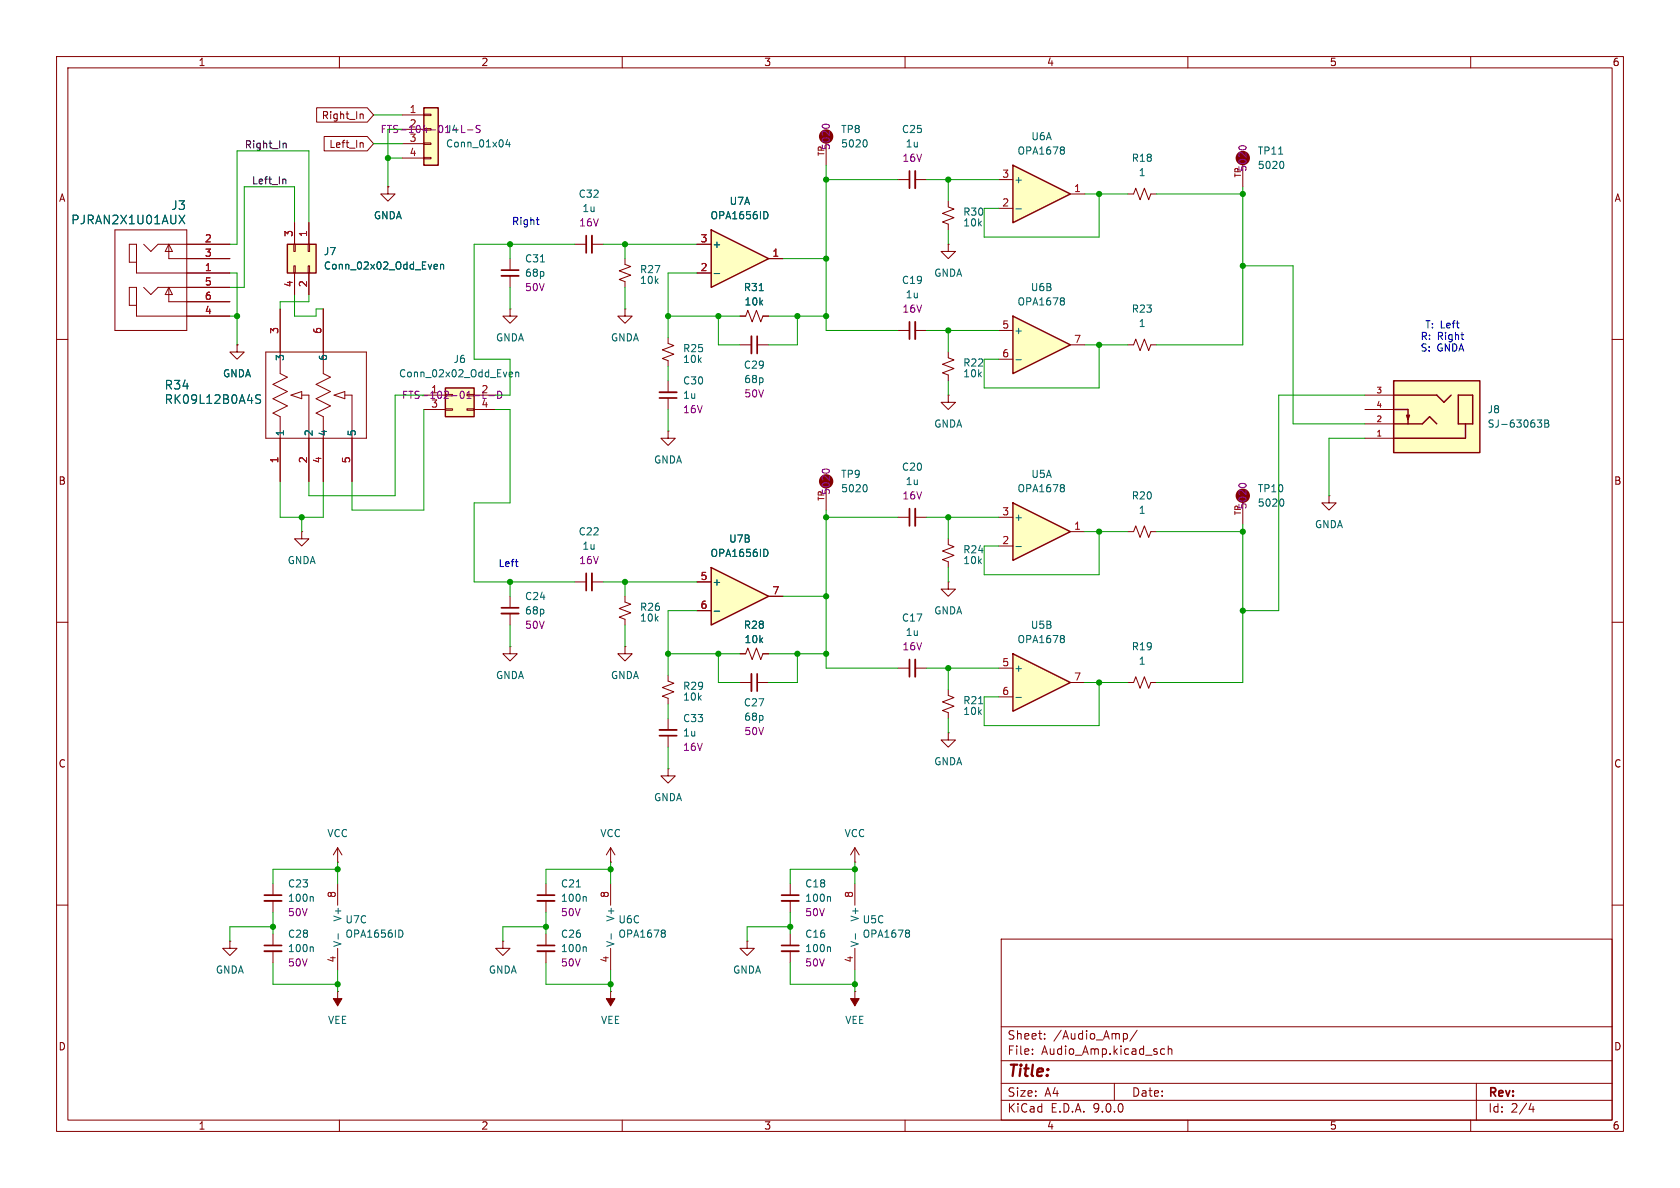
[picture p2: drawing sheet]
<svg xmlns="http://www.w3.org/2000/svg" width="297mm" height="210mm" viewBox="0 0 297 210" stroke-linecap="round" stroke-linejoin="round" font-family="sans-serif">
<g fill="none" stroke="#840000" stroke-width=".18">
<path d="M10 10h277v190h-277zM12 12h273v186h-273zM60 10v2M110 10v2M160 10v2M210 10v2M260 10v2M10 60h2M285 60h2M10 110h2M285 110h2M59.7 156.2v3.8"/>
<path d="M10 160h2M40.6 166.4v1.2h1.3l-1.3 1.3-1.2-1.3h1.2M40.6 166.4h.1M59.7 167.6v3.9M177 166h108v32h-108zM285 160h2M60 198v2M110 198v2M160 198v2M177 194.5h108M177 191.5h108M177 187.5h108"/>
<path d="M177 181.5h108M182.5 186.3v.1M182.5 185.5v.1M184.7 183.6v.1M184.7 182.8v.1M197 191.5v3M198.7 182.7h.3l.3 .3-.1 .6-.5 .1M201 182.1l-1.3 2M205.3 186.3h.6M205.3 185.5h.6M206.5 185.5l.2-.1 .4 .1 .1 .9M206.5 184.9v1.5"/>
<path d="M210 198v2M260 198v2M261 191.5v6.5M270.7 195l-.4 1.1h.9M271 195.6v1"/>
</g>
<path d="M59.8 165.1v.9M70.8 164.4a.68 .68 0 0 1 .4 .6 .68 .68 0 0 1-.4 .7" fill="none" stroke="#006464" stroke-width=".18"/>
<path d="M74.9 19.1h2.6v10.1h-2.6z" fill="#ffffc2"/>
<path d="M74.9 19.1h2.6v10.1h-2.6z" fill="none" stroke="#840000" stroke-width=".25"/>
<path d="M71.1 20.3h3.8M71.1 22.9h3.8M71.1 25.4h3.8M71.1 27.9h3.8M74.9 20.2h1.3v.2h-1.3zM74.9 25.3h1.3v.2h-1.3zM74.9 27.8h1.3v.3h-1.3zM151.1 152.4h.1M151.1 149.9l-.7 1.2M151.1 149.9l.8 1.2M151.1 149.9v2.5" fill="none" stroke="#840000" stroke-width=".18"/>
<path d="M89.7 24.6l-.3 1h.8M90 25.1v.9" fill="none" stroke="#006464" stroke-width=".18"/>
<path d="M81.6 22.2v1.2h.6M82.6 23h1M84.9 22.2h-.5l-.2 .1v.4l.6 .2 .1 .3-.3 .2h-.4" fill="none" stroke="#840084" stroke-width=".18"/>
<path d="M179.1 29.2l10.1 5.1-10.1 5.1z" fill="#ffffc2"/>
<path d="M179.1 29.2l10.1 5.1-10.1 5.1z" fill="none" stroke="#840000" stroke-width=".25"/>
<g fill="none" stroke="#840000" stroke-width=".18">
<path d="M146 24.1v5.1M176.5 31.8h2.6M176.5 36.8h2.6M189.2 34.3h2.6M20.3 40.6h12.7v17.8h-12.7zM24.1 46.4h-1.2v-3.2h1.2v5.1h16.5M24.1 54h-1.2v-3.2h1.2v5.1h16.5M25.4 43.2l1.3 1.3 1.2-1.3h12.7M25.4 50.8l1.3 1.3 1.2-1.3h12.7M29.8 43.2v2.5h10.8M29.8 50.8v2.5h10.8M29.8 43.2l.7 1.3h-1.3z"/>
<path d="M29.8 50.8l.7 1.3h-1.3zM53.3 94v1.3h1.3l-1.3 1.2-1.2-1.2h1.2M53.3 94h.1M167.6 95.3v1l1.1 .3-2.1 .8 2.1 .8-2.1 .7 1 .4v1M101.6 102.9h2M104.6 102.9h2.1M110.5 105.4v1l1 .4-2 .8 2 .7-2 .8 1 .4v1M167.6 129.5v1.3h1.3l-1.3 1.3-1.2-1.3h1.2M167.6 129.5h.1M48.3 156.2v2M48.3 159.3v2M59.7 152.4h.1"/>
<path d="M59.7 149.9l-.8 1.2M59.7 149.9l.8 1.2M59.7 149.9v2.5M96.5 156.2v2M96.5 159.3v2M107.9 156.2v3.8M48.3 165.1v2M48.3 168.1v2.1M59.7 175.3h.1M59.7 175.3v2.5M96.5 165.1v2M96.5 168.1v2.1"/>
<path d="M107.9 175.3h.1M107.9 167.6v3.9M107.9 175.3v2.5M132.1 166.4v1.2h1.2l-1.2 1.3-1.3-1.3h1.3M132.1 166.4h.1M151.1 175.3h.1M151.1 175.3v2.5"/>
</g>
<path d="M31.7 38l1 1.6M32.7 38l-1 1.6M153 24.7a.79 .79 0 0 1 0 1.3M179.6 36.9h1M187.9 26l.3 .2-.3 .3 .3 .3v.2l-.3 .2M55.2 158.5l.2 .2v.6M101.9 156.8h.7M103.5 158.5l.1 .2v.6M55.2 167.4l.2 .2v.6M103.5 167.4l.1 .2v.6M108 165.1v.9M117.4 164.4l.2 .3-.2 .3 .2 .2v.2l-.2 .3" fill="none" stroke="#006464" stroke-width=".18"/>
<path d="M103.6 101.3v3.1M46.7 158.2h3.1M95 158.2h3M46.7 167.1h3.1M95 167.1h3" fill="none" stroke="#840000" stroke-width=".3"/>
<path d="M104.6 101.3v3.1M46.7 159.3h3.1M95 159.3h3M46.7 168.1h3.1M95 168.1h3" fill="none" stroke="#840000" stroke-width=".33"/>
<g fill="#840000" stroke="#840000" stroke-width=".18">
<path d="M107.2 176.5h1.5l-.8 1.3z"/>
<path d="M150.4 176.5h1.5l-.8 1.3z"/>
<path d="M58.9 176.5h1.6l-.8 1.3z"/>
</g>
<path d="M145.4 22.3a.79 .79 0 0 1 1.2 0" fill="none" stroke="#840084" stroke-width=".18"/>
<path d="M78.7 68.6h5.1v5.1h-5.1z" fill="#ffffc2"/>
<path d="M78.7 68.6h5.1v5.1h-5.1z" fill="none" stroke="#840000" stroke-width=".25"/>
<path d="M74.9 69.9h3.8M74.9 72.4h3.8M78.7 72.3h1.3v.2h-1.3zM82.5 72.3h1.3v.2h-1.3zM83.8 69.9h3.8M83.8 72.4h3.8" fill="none" stroke="#840000" stroke-width=".18"/>
<path d="M90.2 65.8h.4v.3l-.6 .1M90.6 66.6h-.4M91.2 65.9l.1-.1h.4v.8M91.2 65.8v.8" fill="none" stroke="#006464" stroke-width=".18"/>
<path d="M83.8 69.9h1M85.4 69.2v1.2M86.4 69.9h1M88 69.2a.64 .64 0 0 1 .7 .6 .64 .64 0 0 1-.7 .6z" fill="none" stroke="#840084" stroke-width=".18"/>
<path d="M125.7 100.3l10.2 5.1-10.2 5.1z" fill="#ffffc2"/>
<path d="M125.7 100.3l10.2 5.1-10.2 5.1z" fill="none" stroke="#840000" stroke-width=".25"/>
<path d="M123.2 102.9h2.5M123.2 108h2.5M135.9 105.4h2.5M118.1 135.9v1.3h1.3l-1.3 1.2-1.3-1.2h1.3M118.1 135.9h.1M167.6 121.9v1l1.1 .4-2.1 .8 2.1 .7-2.1 .8 1 .4v1M107.9 152.4h.1M107.9 149.9l-.7 1.2M107.9 149.9l.8 1.2M107.9 149.9v2.5" fill="none" stroke="#840000" stroke-width=".18"/>
<path d="M135.3 97.1a.68 .68 0 0 1 .5 .6 .68 .68 0 0 1-.5 .7M126.3 108h.9M173 124.4h.7" fill="none" stroke="#006464" stroke-width=".18"/>
<path d="M179.1 115.6l10.1 5.1-10.1 5z" fill="#ffffc2"/>
<path d="M179.1 115.6l10.1 5.1-10.1 5z" fill="none" stroke="#840000" stroke-width=".25"/>
<g fill="none" stroke="#840000" stroke-width=".18">
<path d="M68.6 33v1.3h1.2l-1.2 1.3-1.3-1.3h1.3M68.6 33h.1M49.5 54.6v11.4l1.3 .7-2.5 1.2 2.5 1.3-2.5 1.3 2.5 1.3-2.5 1.2 1.2 .7v11.4M57.1 54.6v11.4l1.3 .7-2.5 1.2 2.5 1.3-2.5 1.3 2.5 1.3-2.5 1.2 1.2 .7v11.4M41.9 61v1.2h1.3l-1.3 1.3-1.3-1.3h1.3M41.9 61h.1M47 62.2h17.8v15.3h-17.8zM51.4 69.9l1.9-.7v1.3zM53.3 69.9h1.3v15.2M59.1 69.9l1.9-.7v1.3zM61 69.9h1.2v15.2M130.8 115.6h1l.4-1 .8 2 .7-2 .8 2 .4-1h1"/>
<path d="M158.7 118.1h2.1M161.8 118.1h2M176.5 118.1h2.6M176.5 123.2h2.6M189.2 120.7h2.6M139.7 156.2v2M139.7 159.3v2M151.1 156.2v3.8M139.7 165.1v2M139.7 168.1v2.1M151.1 167.6v3.9"/>
</g>
<path d="M46.1 69.9l-.6-.1-.2 .1v.5l.6 .3 .2 .3-.3 .3-.6-.1M187.9 112.3l.3 .3-.3 .3 .3 .2v.3l-.3 .2M179.6 123.3h1M146.6 158.5l.2 .2v.6M146.6 167.4l.2 .2v.6M151.2 165.1v.9M160.6 164.4l.2 .3-.2 .3 .2 .2v.2l-.2 .3" fill="none" stroke="#006464" stroke-width=".18"/>
<path d="M160.8 116.6v3M138.2 158.2h3M138.2 167.1h3" fill="none" stroke="#840000" stroke-width=".3"/>
<path d="M161.8 116.6v3M138.2 159.3h3M138.2 168.1h3" fill="none" stroke="#840000" stroke-width=".33"/>
<path d="M50.8 43.2h5.1v5.1h-5.1z" fill="#ffffc2"/>
<path d="M50.8 43.2h5.1v5.1h-5.1z" fill="none" stroke="#840000" stroke-width=".25"/>
<g fill="none" stroke="#840000" stroke-width=".18">
<path d="M52.1 39.4v3.8M54.6 39.4v3.8M51.9 43.2h.3v1.3h-.3zM51.9 47h.3v1.3h-.3zM52.1 48.3v3.8M54.5 43.2h.2v1.3h-.2zM54.5 47h.2v1.3h-.2zM54.6 48.3v3.8M199.4 61h1l.4-1.1 .7 2.1 .8-2.1 .8 2.1 .4-1h1M90.2 114.3v1.3h1.2l-1.2 1.2-1.3-1.2h1.3M90.2 114.3h.1M90.2 105.4v2"/>
<path d="M90.2 108.5v2M110.5 114.3v1.3h1.3l-1.3 1.2-1.3-1.2h1.3M110.5 114.3h.1M118.1 119.4v1l1 .4-2 .7 2 .8-2 .8 1 .3v1.1M118.1 127v2M118.1 130v2.1M130.8 120.7h2M133.9 120.7h2M88.9 166.4v1.2h1.3l-1.3 1.3-1.3-1.3h1.3M88.9 166.4h.1"/>
</g>
<path d="M76.9 46.7l.4 .1v.2l-.6 .1M77.3 47.5l-.4 .1M77.9 46.8l.2-.1 .3 .1v.8M77.9 46.7v.9" fill="none" stroke="#006464" stroke-width=".18"/>
<path d="M88.6 107.4h3.1M133.9 119.1v3.1M116.6 130h3" fill="none" stroke="#840000" stroke-width=".3"/>
<path d="M88.6 108.5h3.1M132.8 119.1v3.1M116.6 129h3" fill="none" stroke="#840000" stroke-width=".33"/>
<path d="M179.1 88.9l10.1 5.1-10.1 5.1z" fill="#ffffc2"/>
<path d="M179.1 88.9l10.1 5.1-10.1 5.1z" fill="none" stroke="#840000" stroke-width=".25"/>
<path d="M176.5 91.4h2.6M176.5 96.5h2.6M189.2 94h2.6M199.4 94h1l.4-1 .7 2 .8-2 .8 2 .4-1h1M199.4 120.7h1l.4-1.1 .7 2.1 .8-2.1 .8 2.1 .4-1h1" fill="none" stroke="#840000" stroke-width=".18"/>
<path d="M179.6 96.6h1M187.9 85.7l.3 .2-.3 .3 .3 .3v.2l-.3 .2" fill="none" stroke="#006464" stroke-width=".18"/>
<path d="M246.4 67.3h15.2v12.7h-15.2z" fill="#ffffc2"/>
<path d="M246.4 67.3h15.2v12.7h-15.2zM246.4 74.9h5.1l1.2-1.2 1.3 1.2M246.4 69.9h7.6l1.3 1.2 1.2-1.2M246.4 72.4h2.5v2.5M257.8 69.9h2.5v5h-2.5zM259.1 74.9v2.6h-12.7" fill="none" stroke="#840000" stroke-width=".25"/>
<path d="M248.7 73.4h.5l-.3 .8z" fill="#840000" stroke="#840000" stroke-width=".25"/>
<path d="M199.4 34.3h1l.4-1 .7 2 .8-2 .8 2 .4-1h1M219.7 27.9v5.1M241.3 77.5h5.1M241.3 74.9h5.1M241.3 72.4h5.1M241.3 69.9h5.1M219.7 87.6v5.1M234.9 87.6v1.3h1.3l-1.3 1.3-1.2-1.3h1.2M234.9 87.6h.1" fill="none" stroke="#840000" stroke-width=".18"/>
<path d="M226.1 27.2h.7M226.7 28.5a.79 .79 0 0 1 0 1.3M271.8 74.2h.8l-.5 .5 .4 .1 .1 .5-.3 .2h-.3M273.1 74.2h.4l.3 .3-.3 .3 .3 .2v.3l-.2 .2h-.5zM273.1 74.8h.4M226.7 88.2a.79 .79 0 0 1 0 1.3" fill="none" stroke="#006464" stroke-width=".18"/>
<path d="M219 26.1a.79 .79 0 0 1 1.3 0M219 85.8a.79 .79 0 0 1 1.3 0" fill="none" stroke="#840084" stroke-width=".18"/>
<path d="M179.1 55.9l10.1 5.1-10.1 5z" fill="#ffffc2"/>
<path d="M179.1 55.9l10.1 5.1-10.1 5z" fill="none" stroke="#840000" stroke-width=".25"/>
<g fill="none" stroke="#840000" stroke-width=".18">
<path d="M118.1 59.7v1l1 .4-2 .7 2 .8-2 .8 1 .4v1M130.8 55.9h1l.4-1 .8 2 .7-2 .8 2 .4-1h1M167.6 43.2v1.3h1.3l-1.3 1.2-1.2-1.2h1.2M167.6 43.2h.1M176.5 58.4h2.6M118.1 76.2v1.3h1.3l-1.3 1.2-1.3-1.2h1.3M118.1 76.2h.1M118.1 67.3v2M118.1 70.4v2M130.8 61h2M133.9 61h2M167.6 69.9v1.2h1.3l-1.3 1.3-1.2-1.3h1.2"/>
<path d="M167.6 69.9h.1M167.6 62.2v1l1.1 .4-2.1 .8 2.1 .8-2.1 .7 1 .4v1M176.5 63.5h2.6M189.2 61h2.6M146 85.1v5.1M158.7 91.4h2.1M161.8 91.4h2"/>
</g>
<path d="M134.2 51.4h.8M187.9 52.6l.3 .3-.3 .3 .3 .2v.3l-.3 .2M179.6 63.6h1M153 85.7a.79 .79 0 0 1 0 1.2" fill="none" stroke="#006464" stroke-width=".18"/>
<path d="M145.4 83.2a.79 .79 0 0 1 1.2 0" fill="none" stroke="#840084" stroke-width=".18"/>
<path d="M133.9 59.4v3.1M116.6 70.4h3M160.8 89.9v3.1" fill="none" stroke="#840000" stroke-width=".3"/>
<path d="M132.8 59.4v3.1M116.6 69.3h3M161.8 89.9v3.1" fill="none" stroke="#840000" stroke-width=".33"/>
<path d="M125.7 40.6l10.2 5.1-10.2 5.1z" fill="#ffffc2"/>
<path d="M125.7 40.6l10.2 5.1-10.2 5.1z" fill="none" stroke="#840000" stroke-width=".25"/>
<g fill="none" stroke="#840000" stroke-width=".18">
<path d="M56 19h8.9l1.1 1.3-1.1 1.3h-8.9zM52.1 39.4v3.8M54.6 39.4v3.8M57.3 24.1h7.6l1.1 1.3-1.1 1.3h-7.6zM63.8 20.1l.4 .2v.7M64 25.2l.2 .2v.7M68.6 33h.1M158.7 31.8h2.1M161.8 31.8h2M167.6 35.6v1l1.1 .4-2.1 .7 2.1 .8-2.1 .7 1 .4v1M33 43.2h7.6M33 48.3h7.6"/>
<path d="M33 45.7h7.6M33 50.8h7.6M33 53.3h7.6M33 55.9h7.6M49.5 54.6v7.6M52.1 48.3v3.8M54.6 48.3v3.8M57.1 54.6v7.6M90.2 54.6v1.3h1.2l-1.2 1.3-1.3-1.3h1.3M90.2 54.6h.1M90.2 45.7v2.1M90.2 48.8v2"/>
<path d="M101.6 43.2h2M104.6 43.2h2.1M110.5 54.6v1.3h1.3l-1.3 1.3-1.3-1.3h1.3M110.5 54.6h.1M110.5 45.7v1l1 .4-2 .8 2 .7-2 .8 1 .4v1M123.2 43.2h2.5M123.2 48.3h2.5M130.8 55.9h1M134.9 55.9h1M135.9 45.7h2.5M158.7 58.4h2.1M161.8 58.4h2"/>
<path d="M41.9 61h.1M49.5 77.5v7.6M54.6 77.5v7.6M57.1 77.5v7.6M62.2 77.5v7.6M123.2 102.9h2.5M123.2 108h2.5M130.8 115.6h1M134.9 115.6h1M135.9 105.4h2.5M167.6 102.9v1.2h1.3l-1.3 1.3-1.2-1.3h1.2M167.6 102.9h.1"/>
</g>
<g fill="none" stroke="#006464" stroke-width=".18">
<path d="M31.7 38l1 1.6M32.7 38l-1 1.6M135.3 37.4a.68 .68 0 0 1 .5 .6 .68 .68 0 0 1-.5 .7M76.9 46.7l.4 .1v.2l-.6 .1M77.3 47.5l-.4 .1M77.9 46.8l.2-.1 .3 .1v.8M77.9 46.7v.9M95.5 46.3h.8M126.3 48.4h.9M134.2 51.4h.8M46.1 69.9l-.6-.1-.2 .1v.5l.6 .3 .2 .3-.3 .3-.6-.1M135.3 97.1a.68 .68 0 0 1 .5 .6 .68 .68 0 0 1-.5 .7"/>
<path d="M126.3 108h.9"/>
</g>
<path d="M160.8 30.2v3.1M88.6 47.8h3.1M103.6 41.7v3M160.8 56.9v3" fill="none" stroke="#840000" stroke-width=".3"/>
<path d="M161.8 30.2v3.1M88.6 48.8h3.1M104.6 41.7v3M161.8 56.9v3" fill="none" stroke="#840000" stroke-width=".33"/>
<path d="M50.2 25.3l.4 .2v.7M50.4 31.7l.1 .1v.7" fill="none" stroke="#0f0f0f" stroke-width=".18"/>
<g fill="none" stroke="#009600" stroke-width=".18">
<path d="M52.1 39.4v-6.4h-8.9v17.8h-2.6M54.6 39.4v-12.7h-12.7v16.5h-1.3M66 25.4h5.1M66 20.3h5.1M68.6 22.9v10.1M68.6 27.9h2.5M146 29.2v29.2h12.7M146 31.8h12.7M163.8 31.8h12.7M167.6 31.8v3.8M191.8 34.3h7.6M194.3 34.3v7.6h-20.3v-5.1h2.5"/>
<path d="M204.5 34.3h15.2M219.7 33v28h-15.2M40.6 55.9h1.3M40.6 48.3h1.3v12.7M52.1 52.1v3.8h3.8v-1.3h1.2M54.6 52.1v1.2h-5.1v1.3M90.2 43.2v2.5M90.2 50.8v3.8M101.6 43.2h-17.8v20.3h6.4v6.4h-2.6M106.7 43.2h16.5M110.5 43.2v2.5M110.5 50.8v3.8"/>
<path d="M118.1 55.9h12.7M123.2 48.3h-5.1v11.4M127 55.9v5.1h3.8M135.9 55.9h10.1M138.4 45.7h7.6M141 55.9v5.1h-5.1M163.8 58.4h12.7M167.6 40.6v2.6M167.6 58.4v3.8M219.7 47h8.9v27.9h12.7M74.9 69.9h-5.1v17.7h-15.2v-2.5M74.9 72.4v17.8h-12.7v-5.1"/>
<path d="M87.6 72.4h2.6v16.5h-6.4v14h17.8M118.1 64.8v2.5M118.1 72.4v3.8M167.6 67.3v2.6M191.8 61h7.6M194.3 61v7.6h-20.3v-5.1h2.5M241.3 69.9h-15.2v38.1h-6.4M241.3 77.5h-6.4v10.1M49.5 85.1v6.3h7.6v-6.3M53.3 91.4v2.6M146 91.4h12.7M146 90.2v27.9h12.7"/>
<path d="M163.8 91.4h12.7M167.6 91.4v3.9M191.8 94h7.6M194.3 94v7.6h-20.3v-5.1h2.5M204.5 94h15.2M219.7 92.7v28h-15.2M90.2 102.9v2.5M90.2 110.5v3.8M106.7 102.9h16.5M110.5 102.9v2.5M110.5 110.5v3.8M118.1 115.6h12.7"/>
<path d="M123.2 108h-5.1v11.4M127 115.6v5.1h3.8M135.9 115.6h10.1M138.4 105.4h7.6M141 115.6v5.1h-5.1M163.8 118.1h12.7M167.6 100.3v2.6M167.6 118.1v3.8M118.1 124.5v2.5M118.1 132.1v3.8M167.6 127v2.5M191.8 120.7h7.6"/>
<path d="M194.3 120.7v7.6h-20.3v-5.1h2.5M59.7 152.4v3.8M59.7 153.7h-11.4v2.5M107.9 153.7h-11.4v2.5M107.9 152.4v3.8M151.1 153.7h-11.4v2.5M151.1 152.4v3.8M48.3 161.3v3.8M48.3 170.2v3.8h11.4M48.3 163.8h-7.7v2.6M59.7 171.5v3.8M96.5 163.8h-7.6v2.6"/>
<path d="M96.5 170.2v3.8h11.4M96.5 161.3v3.8M107.9 171.5v3.8M139.7 170.2v3.8h11.4M139.7 163.8h-7.6v2.6M139.7 161.3v3.8M151.1 171.5v3.8"/>
</g>
<path d="M94.8 38.9h.5M95.1 39.6l.2 .1M91.1 99.3h.5M91.5 100.2h.1" fill="none" stroke="#0000c2" stroke-width=".18"/>
<g fill="#009600" stroke="#009600" stroke-width=".18">
<circle cx="151.1" cy="153.7" r=".46"/>
<circle cx="107.9" cy="174" r=".46"/>
<circle cx="151.1" cy="174" r=".46"/>
<circle cx="139.7" cy="163.8" r=".46"/>
<circle cx="107.9" cy="153.7" r=".46"/>
<circle cx="146" cy="55.9" r=".46"/>
<circle cx="127" cy="55.9" r=".46"/>
<circle cx="118.1" cy="55.9" r=".46"/>
<circle cx="141" cy="55.9" r=".46"/>
<circle cx="90.2" cy="43.2" r=".46"/>
<circle cx="90.2" cy="102.9" r=".46"/>
<circle cx="110.5" cy="43.2" r=".46"/>
<circle cx="110.5" cy="102.9" r=".46"/>
<circle cx="53.3" cy="91.4" r=".46"/>
<circle cx="59.7" cy="153.7" r=".46"/>
<circle cx="59.7" cy="174" r=".46"/>
<circle cx="48.3" cy="163.8" r=".46"/>
<circle cx="96.5" cy="163.8" r=".46"/>
<circle cx="68.6" cy="27.9" r=".46"/>
<circle cx="41.9" cy="55.9" r=".46"/>
<circle cx="118.1" cy="115.6" r=".46"/>
<circle cx="127" cy="115.6" r=".46"/>
<circle cx="141" cy="115.6" r=".46"/>
<circle cx="219.7" cy="47" r=".46"/>
<circle cx="219.7" cy="94" r=".46"/>
<circle cx="167.6" cy="31.8" r=".46"/>
<circle cx="194.3" cy="34.3" r=".46"/>
<circle cx="194.3" cy="120.7" r=".46"/>
<circle cx="219.7" cy="108" r=".46"/>
<circle cx="219.7" cy="34.3" r=".46"/>
<circle cx="194.3" cy="61" r=".46"/>
<circle cx="146" cy="91.4" r=".46"/>
<circle cx="167.6" cy="58.4" r=".46"/>
<circle cx="146" cy="45.7" r=".46"/>
<circle cx="146" cy="31.8" r=".46"/>
<circle cx="167.6" cy="91.4" r=".46"/>
<circle cx="167.6" cy="118.1" r=".46"/>
<circle cx="194.3" cy="94" r=".46"/>
<circle cx="146" cy="105.4" r=".46"/>
<circle cx="146" cy="115.6" r=".46"/>
</g>
<text font-size="2.8" fill="#840000" x="178" y="190.9">Title:</text>
<g font-size="2.1" fill="#006464">
<text x="12.5" y="39.9">PJRAN2X1U01AUX</text>
<text x="30.2" y="37.3">J3</text>
<text x="29" y="69.1">R34</text>
<text x="29" y="71.6">RK09L12B0A4S</text>
</g>
<g font-size="2.1" fill="#840000">
<text x="178" y="184">Sheet:</text>
<text x="186.2" y="184">/Audio_Amp/</text>
<text x="178" y="186.7">File:</text>
<text x="184.1" y="186.7">Audio_Amp.kicad_sch</text>
<text x="178" y="196.9">KiCad</text>
<text x="178" y="194.1">Size:</text>
<text x="184.7" y="194.1">A4</text>
<text x="185.7" y="196.9">E.D.A.</text>
<text x="193.3" y="196.9">9.0.0</text>
<text x="200" y="194.1">Date:</text>
<text x="263" y="194.3">Rev:</text>
<text x="263" y="196.9">Id:</text>
<text x="267.1" y="196.9">2/4</text>
</g>
<g font-size="1.8" fill="#840000">
<text x="35" y="11.9">1</text>
<text x="85" y="11.9">2</text>
<text x="135" y="11.9">3</text>
<text x="185" y="11.9">4</text>
<text x="235" y="11.9">5</text>
<text x="285" y="11.9">6</text>
<text x="56.8" y="21.3">Right_In</text>
<text x="58.1" y="26.4">Left_In</text>
<text x="10.3" y="35.9">A</text>
<text x="285.3" y="35.9">A</text>
<text x="10.3" y="85.9">B</text>
<text x="285.3" y="85.9">B</text>
<text x="10.3" y="135.9">C</text>
<text x="285.3" y="135.9">C</text>
<text x="10.3" y="185.9">D</text>
<text x="285.3" y="185.9">D</text>
<text x="35" y="199.9">1</text>
<text x="85" y="199.9">2</text>
<text x="135" y="199.9">3</text>
<text x="185" y="199.9">4</text>
<text x="235" y="199.9">5</text>
<text x="285" y="199.9">6</text>
</g>
<text font-size="1.8" fill="#009600" x="67.2" y="23.7">FTS-104-01-L-S</text>
<g font-size="1.8" fill="#a90000">
<text x="72.3" y="20.1">1</text>
<text x="72.3" y="27.7">4</text>
<text x="177.1" y="31.5">3</text>
<text x="189.8" y="34">1</text>
<text x="51.8" y="42" transform="rotate(-90 51.8 42)">3</text>
<text x="54.4" y="42" transform="rotate(-90 54.4 42)">1</text>
<text x="177.1" y="36.6">2</text>
<text x="36.1" y="42.9">2</text>
<text x="36.1" y="45.5">3</text>
<text x="123.8" y="42.9">3</text>
<text x="136.5" y="45.5">1</text>
<text x="36.1" y="48">1</text>
<text x="36.1" y="50.5">5</text>
<text x="36.1" y="53.1">6</text>
<text x="51.8" y="50.9" transform="rotate(-90 51.8 50.9)">4</text>
<text x="54.4" y="50.9" transform="rotate(-90 54.4 50.9)">2</text>
<text x="123.8" y="48">2</text>
<text x="36.1" y="55.6">4</text>
<text x="49.3" y="59.1" transform="rotate(-90 49.3 59.1)">3</text>
<text x="56.9" y="59.1" transform="rotate(-90 56.9 59.1)">6</text>
<text x="177.1" y="58.2">5</text>
<text x="177.1" y="63.2">6</text>
<text x="189.8" y="60.7">7</text>
<text x="85" y="69.6">2</text>
<text x="49.3" y="82" transform="rotate(-90 49.3 82)">1</text>
<text x="54.4" y="82" transform="rotate(-90 54.4 82)">2</text>
<text x="56.9" y="82" transform="rotate(-90 56.9 82)">4</text>
<text x="62" y="82" transform="rotate(-90 62 82)">5</text>
<text x="177.1" y="91.2">3</text>
<text x="189.8" y="93.7">1</text>
<text x="177.1" y="96.3">2</text>
<text x="123.8" y="102.6">5</text>
<text x="123.8" y="107.7">6</text>
<text x="136.5" y="105.2">7</text>
<text x="177.1" y="117.9">5</text>
<text x="177.1" y="122.9">6</text>
<text x="189.8" y="120.4">7</text>
<text x="59.4" y="158.8" transform="rotate(-90 59.4 158.8)">8</text>
<text x="107.7" y="158.8" transform="rotate(-90 107.7 158.8)">8</text>
<text x="150.9" y="158.8" transform="rotate(-90 150.9 158.8)">8</text>
<text x="59.4" y="170.3" transform="rotate(-90 59.4 170.3)">4</text>
<text x="107.7" y="170.3" transform="rotate(-90 107.7 170.3)">4</text>
<text x="150.9" y="170.3" transform="rotate(-90 150.9 170.3)">4</text>
</g>
<g font-size="1.8" fill="#840084">
<text x="72.3" y="22.6">2</text>
<text x="78.7" y="23.7">J4</text>
<text x="72.3" y="25.1">3</text>
<text x="146.9" y="26.7" transform="rotate(-90 146.9 26.7)">5020</text>
<text x="159.4" y="28.8">16V</text>
<text x="220.6" y="30.5" transform="rotate(-90 220.6 30.5)">5020</text>
<text x="102.3" y="40.2">16V</text>
<text x="92.7" y="51.7">50V</text>
<text x="159.4" y="55.5">16V</text>
<text x="71" y="70.7">FTS-102-01-L-D</text>
<text x="76.1" y="69.6">1</text>
<text x="131.5" y="70.5">50V</text>
<text x="76.1" y="72.1">3</text>
<text x="85" y="72.1">4</text>
<text x="120.7" y="73.2">16V</text>
<text x="146.9" y="87.6" transform="rotate(-90 146.9 87.6)">5020</text>
<text x="159.4" y="88.5">16V</text>
<text x="220.6" y="90.2" transform="rotate(-90 220.6 90.2)">5020</text>
<text x="102.3" y="99.9">16V</text>
<text x="92.7" y="111.4">50V</text>
<text x="159.4" y="115.2">16V</text>
<text x="131.5" y="130.1">50V</text>
<text x="120.7" y="132.9">16V</text>
<text x="50.8" y="162.2">50V</text>
<text x="99.1" y="162.2">50V</text>
<text x="142.2" y="162.2">50V</text>
<text x="50.8" y="171">50V</text>
<text x="99.1" y="171">50V</text>
<text x="142.2" y="171">50V</text>
</g>
<g font-size="1.8" fill="#006464">
<text x="148.6" y="23.7">TP8</text>
<text x="159.4" y="23.7">C25</text>
<text x="78.7" y="26.3">Conn_01x04</text>
<text x="148.6" y="26.3">5020</text>
<text x="160" y="26.3">1u</text>
<text x="179.8" y="27.5">OPA1678</text>
<text x="182.2" y="25">U6A</text>
<text x="200" y="28.8">R18</text>
<text x="222.3" y="27.5">TP11</text>
<text x="102.2" y="35.2">C32</text>
<text x="179.2" y="32.6">+</text>
<text x="201.2" y="31.3">1</text>
<text x="222.3" y="30.1">5020</text>
<text x="66" y="39">GNDA</text>
<text x="102.9" y="37.7">1u</text>
<text x="125.5" y="39">OPA1656ID</text>
<text x="128.9" y="36.4">U7A</text>
<text x="170.2" y="40.2">10k</text>
<text x="170.2" y="38.3">R30</text>
<text x="57.2" y="45.3">J7</text>
<text x="57.2" y="47.9">Conn_02x02_Odd_Even</text>
<text x="92.7" y="46.6">C31</text>
<text x="125.9" y="44">+</text>
<text x="92.7" y="49.1">68p</text>
<text x="113" y="50.4">10k</text>
<text x="113" y="48.5">R27</text>
<text x="131.4" y="51.7">R31</text>
<text x="159.4" y="50.4">C19</text>
<text x="160" y="52.9">1u</text>
<text x="165.1" y="49.1">GNDA</text>
<text x="182.1" y="51.7">U6B</text>
<text x="131.5" y="54.2">10k</text>
<text x="179.2" y="59.3">+</text>
<text x="179.8" y="54.2">OPA1678</text>
<text x="200" y="55.5">R23</text>
<text x="201.2" y="58">1</text>
<text x="50.4" y="63.9" transform="rotate(-90 50.4 63.9)">3</text>
<text x="58" y="63.9" transform="rotate(-90 58 63.9)">6</text>
<text x="80.1" y="64.4">J6</text>
<text x="87.6" y="60.6">GNDA</text>
<text x="107.9" y="60.6">GNDA</text>
<text x="120.7" y="64.4">10k</text>
<text x="120.7" y="62.5">R25</text>
<text x="131.4" y="65.4">C29</text>
<text x="170.2" y="65">R22</text>
<text x="39.3" y="66.9">GNDA</text>
<text x="70.4" y="66.9">Conn_02x02_Odd_Even</text>
<text x="120.7" y="70.7">1u</text>
<text x="120.7" y="68.2">C30</text>
<text x="131.5" y="67.9">68p</text>
<text x="170.2" y="66.9">10k</text>
<text x="50.4" y="77.2" transform="rotate(-90 50.4 77.2)">1</text>
<text x="55.5" y="77.2" transform="rotate(-90 55.5 77.2)">2</text>
<text x="58" y="77.2" transform="rotate(-90 58 77.2)">4</text>
<text x="63.1" y="77.2" transform="rotate(-90 63.1 77.2)">5</text>
<text x="165.1" y="75.8">GNDA</text>
<text x="262.9" y="73.3">J8</text>
<text x="262.9" y="75.8">SJ-63063B</text>
<text x="115.5" y="82.1">GNDA</text>
<text x="159.4" y="83.4">C20</text>
<text x="148.6" y="84.7">TP9</text>
<text x="148.6" y="87.2">5020</text>
<text x="160" y="86">1u</text>
<text x="179.8" y="87.2">OPA1678</text>
<text x="182.2" y="84.7">U5A</text>
<text x="200" y="88.5">R20</text>
<text x="222.3" y="87.2">TP10</text>
<text x="222.3" y="89.8">5020</text>
<text x="102.2" y="94.8">C22</text>
<text x="179.2" y="92.3">+</text>
<text x="201.2" y="91">1</text>
<text x="232.4" y="93.6">GNDA</text>
<text x="50.8" y="99.9">GNDA</text>
<text x="102.9" y="97.4">1u</text>
<text x="125.5" y="98.7">OPA1656ID</text>
<text x="128.8" y="96.1">U7B</text>
<text x="170.2" y="99.9">10k</text>
<text x="170.2" y="98">R24</text>
<text x="92.7" y="106.3">C24</text>
<text x="125.9" y="103.7">+</text>
<text x="92.7" y="108.8">68p</text>
<text x="113" y="110.1">10k</text>
<text x="113" y="108.2">R26</text>
<text x="131.4" y="111.4">R28</text>
<text x="131.5" y="113.9">10k</text>
<text x="159.4" y="110.1">C17</text>
<text x="160" y="112.6">1u</text>
<text x="165.1" y="108.8">GNDA</text>
<text x="179.8" y="113.9">OPA1678</text>
<text x="182.1" y="111.4">U5B</text>
<text x="179.2" y="119">+</text>
<text x="200" y="115.2">R19</text>
<text x="201.2" y="117.7">1</text>
<text x="87.6" y="120.2">GNDA</text>
<text x="107.9" y="120.2">GNDA</text>
<text x="120.7" y="124.1">10k</text>
<text x="120.7" y="122.1">R29</text>
<text x="131.4" y="125.1">C27</text>
<text x="170.2" y="124.7">R21</text>
<text x="120.7" y="130.4">1u</text>
<text x="120.7" y="127.9">C33</text>
<text x="131.5" y="127.6">68p</text>
<text x="170.2" y="126.6">10k</text>
<text x="165.1" y="135.5">GNDA</text>
<text x="115.5" y="141.8">GNDA</text>
<text x="57.8" y="148.2">VCC</text>
<text x="106" y="148.2">VCC</text>
<text x="149.2" y="148.2">VCC</text>
<text x="50.8" y="159.6">100n</text>
<text x="50.8" y="157.1">C23</text>
<text x="99.1" y="159.6">100n</text>
<text x="99.1" y="157.1">C21</text>
<text x="142.2" y="159.6">100n</text>
<text x="142.2" y="157.1">C18</text>
<text x="50.8" y="166">C28</text>
<text x="60.6" y="167.5" transform="rotate(-90 60.6 167.5)">V-</text>
<text x="60.6" y="163" transform="rotate(-90 60.6 163)">V+</text>
<text x="61" y="166">OPA1656ID</text>
<text x="61" y="163.4">U7C</text>
<text x="99.1" y="166">C26</text>
<text x="108.8" y="167.5" transform="rotate(-90 108.8 167.5)">V-</text>
<text x="108.8" y="163" transform="rotate(-90 108.8 163)">V+</text>
<text x="109.2" y="166">OPA1678</text>
<text x="109.2" y="163.4">U6C</text>
<text x="142.2" y="166">C16</text>
<text x="152" y="167.5" transform="rotate(-90 152 167.5)">V-</text>
<text x="152" y="163" transform="rotate(-90 152 163)">V+</text>
<text x="152.4" y="166">OPA1678</text>
<text x="152.4" y="163.4">U5C</text>
<text x="38.1" y="172.3">GNDA</text>
<text x="50.8" y="168.5">100n</text>
<text x="86.3" y="172.3">GNDA</text>
<text x="99.1" y="168.5">100n</text>
<text x="129.5" y="172.3">GNDA</text>
<text x="142.2" y="168.5">100n</text>
<text x="57.9" y="181.2">VEE</text>
<text x="106.2" y="181.2">VEE</text>
<text x="149.3" y="181.2">VEE</text>
</g>
<g font-size="1.8" fill="#0f0f0f">
<text x="43.2" y="26.3">Right_In</text>
<text x="44.4" y="32.7">Left_In</text>
</g>
<g font-size="1.8" fill="#0000c2">
<text x="90.4" y="40">Right</text>
<text x="251.9" y="58.3">T: Left</text>
<text x="251" y="60.3">R:</text>
<text x="251" y="62.3">S:</text>
<text x="254" y="62.3">GNDA</text>
<text x="254.1" y="60.3">Right</text>
<text x="88" y="100.4">Left</text>
</g>
<g font-size="1.4" fill="#840084">
<text x="145.8" y="27.7" transform="rotate(-90 145.8 27.7)">TP</text>
<text x="219.5" y="31.5" transform="rotate(-90 219.5 31.5)">TP</text>
<text x="145.8" y="88.7" transform="rotate(-90 145.8 88.7)">TP</text>
<text x="219.5" y="91.2" transform="rotate(-90 219.5 91.2)">TP</text>
</g>
<g font-size="1.4" fill="#a90000">
<text x="243.2" y="69.6">3</text>
<text x="243.2" y="77.2">1</text>
<text x="243.2" y="74.7">2</text>
<text x="243.2" y="72.1">4</text>
</g>
</svg>
